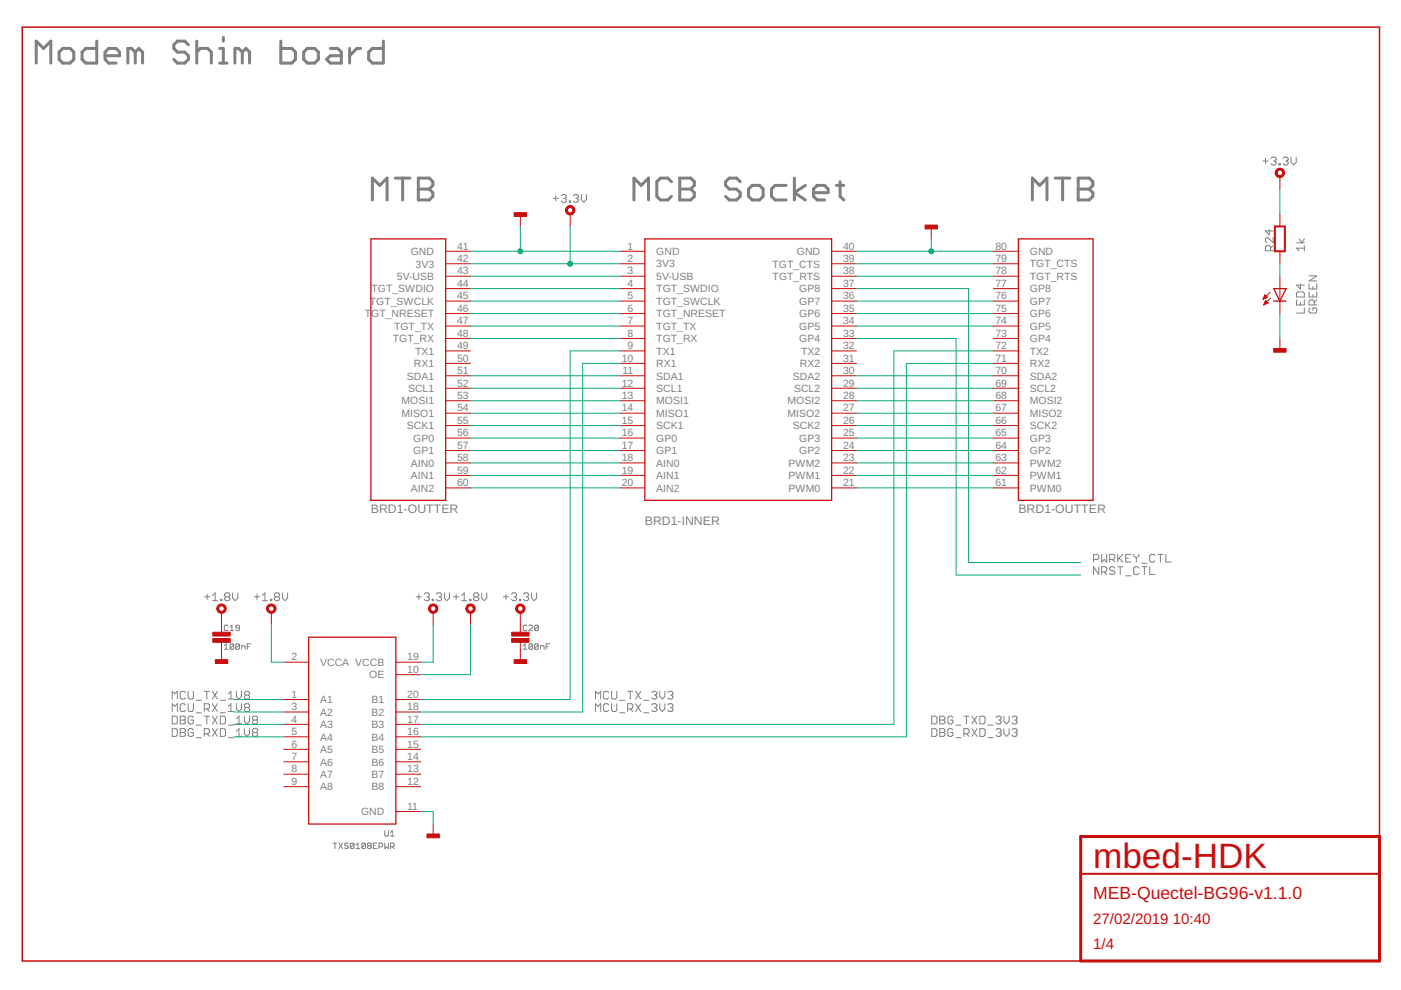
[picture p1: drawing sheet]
<svg xmlns="http://www.w3.org/2000/svg" width="297mm" height="210mm" viewBox="0 0 297 210" stroke-linecap="round" stroke-linejoin="round" font-family="sans-serif">
<g fill="none" stroke="#808080" stroke-width=".63">
<path d="M7.7 13.4v-4.7l1.5 1.6 1.6-1.6v4.7M12.5 11l.8-.7h1.6l.7 .7v1.6l-.7 .8h-1.6l-.8-.8zM20.5 8.7v4.7h-2.3l-.8-.8v-1.6l.8-.7h2.3M22.3 11.8h3.1v-.8l-.8-.7h-1.6l-.7 .7v1.6l.7 .8h1.6M28.7 11l-.8-.7h-.8v3.1M28.7 11v2.4M28.7 11l.7-.7 .8 .7v2.4M39.9 9.5l-.7-.8h-1.6l-.7 .8v.8l.7 .7h1.6l.7 .8v.8l-.7 .8h-1.6l-.7-.8M41.7 11l.8-.7h1.5l.8 .7v2.4M41.7 8.7v4.7M46.6 13.4h1.5M46.6 10.3h.7v3.1"/>
<path d="M47.3 7.9v.8M51.4 11l-.8-.7h-.8v3.1M51.4 11v2.4M51.4 11l.7-.7 .8 .7v2.4M59.5 8.7v4.7h2.4l.7-.8v-1.6l-.7-.7h-2.4M64.4 11l.8-.7h1.5l.8 .7v1.6l-.8 .8h-1.5l-.8-.8zM70 10.3h1.6l.8 .7v2.4h-2.4l-.7-.8 .7-.8h2.4M74.1 10.3v3.1M76.5 10.3h-.8l-1.6 1.5M81.3 8.7v4.7h-2.3l-.8-.8v-1.6l.8-.7h2.3M83.8 37.8h3.1M85.4 37.8v4.6"/>
<path d="M88.7 37.8h2.3l.8 .7v.8l-.8 .8 .8 .8v.7l-.8 .8h-2.3zM142.4 38.5l-.8-.7h-1.6l-.7 .7v3.1l.7 .8h1.6l.8-.8M144.1 37.8h2.4l.7 .7v.8l-.7 .8 .7 .8v.7l-.7 .8h-2.4zM157 38.5l-.8-.7h-1.6l-.8 .7v.8l.8 .8h1.6l.8 .8v.7l-.8 .8h-1.6l-.8-.8M166.7 39.3h-2.4l-.7 .8v1.5l.7 .8h2.4M168.4 37.8v4.6M170.8 39.3l-2.4 1.6 2.4 1.5M177.3 39.3h1.6M178.1 38.5v3.1l.8 .8M223.7 37.8h3.1M225.3 37.8v4.6M228.6 37.8h2.3l.8 .7v.8l-.8 .8 .8 .8v.7l-.8 .8h-2.3z"/>
<path d="M79 42.4v-4.6l1.5 1.5 1.6-1.5v4.6M88.7 40.1h2.3M134.4 42.4v-4.6l1.6 1.5 1.5-1.5v4.6M144.1 40.1h2.4M158.7 40.1l.8-.8h1.5l.8 .8v1.5l-.8 .8h-1.5l-.8-.8zM172.5 40.9h3.1v-.8l-.8-.8h-1.6l-.7 .8v1.5l.7 .8h1.6M218.9 42.4v-4.6l1.5 1.5 1.6-1.5v4.6M228.6 40.1h2.3"/>
</g>
<g fill="none" stroke="#808080" stroke-width=".21">
<path d="M267.8 34.1h1.1M268.3 33.6v1.1M269.5 33.6l.2-.3h.6l.3 .3v.3l-.3 .2M270 34.1h.3M270.3 34.1l.3 .3v.3l-.3 .3h-.6l-.2-.3M271.2 34.7h.2v.3h-.2zM272 33.6l.3-.3h.5l.3 .3v.3l-.3 .2M272.6 34.1h.2M272.8 34.1l.3 .3v.3l-.3 .3h-.5l-.3-.3M273.7 33.3v1.1l.6 .6 .5-.6v-1.1M117.3 42.1h1.1M117.8 41.5v1.1"/>
<path d="M119 41.5l.3-.2h.5l.3 .2v.3l-.3 .3M119.5 42.1h.3M119.8 42.1l.3 .2v.3l-.3 .3h-.5l-.3-.3M120.7 42.6h.3v.3h-.3zM121.5 41.5l.3-.2h.6l.2 .2v.3l-.2 .3M122.1 42.1h.3M122.4 42.1l.2 .2v.3l-.2 .3h-.6l-.3-.3M123.3 41.3v1l.5 .6 .5-.6v-1M269.1 48.7v1.1l-.8-.8h1.6M269.4 53.2v-.8l-.3-.3h-.5l-.3 .3v.8h1.6M269.9 50.4v1.1l-1.1-1.1h-.2l-.3 .3v.5l.3 .3M269.9 52.1l-.5 .5"/>
<path d="M274.9 51.5h1.6M275.4 50.7l.6 .8 .5-.8M276.5 52.6h-1.6l.5 .6M276.5 52.1v1.1M277.5 58.5h1.7l-1.7 1.1h1.7M274.9 62.1l.3-.2h1.1l.2 .2v.9h-1.6zM274.9 63.6v1.1h1.6v-1.1M275.7 60.2v1.1l-.8-.8h1.6M275.7 64.1v.6M276.5 65.3v1.1h-1.6M277.5 60.2v1.1h1.7v-1.1M277.5 61.9v1.1h1.7v-1.1"/>
<path d="M277.8 65.3l-.3 .3v.5l.3 .3h1.1l.3-.3v-.5l-.3-.3h-.5v.5M278.4 60.7v.6M278.4 62.4v.6M278.6 64.7v-.8l-.2-.3h-.6l-.3 .3v.8h1.7M279.2 63.6l-.6 .5M231.9 118.6h.8l.3-.3v-.5l-.3-.3h-.8v1.7M233.6 117.5v1.7l.5-.6 .6 .6v-1.7M235.3 118.6h.8l.3-.3v-.5l-.3-.3h-.8v1.7M235.8 118.6l.6 .6M237 117.5v1.7M237.2 118.3l.9 .9M238.1 117.5l-1.1 1.1"/>
<path d="M238.7 118.3h.5M239.8 117.5h-1.1v1.7h1.1M240.4 117.5v.3l.5 .5M240.9 118.3v.9M241.5 117.5v.3l-.6 .5M242.1 119.4h1.1M244.9 117.8l-.3-.3h-.5l-.3 .3v1.1l.3 .3h.5l.3-.3M245.5 117.5h1.1M246 117.5v1.7M247.2 117.5v1.7h1.1M43.4 126.5h1.1M43.9 126v1.1"/>
<path d="M45.1 127.4h1.1M45.1 126.3l.5-.6v1.7M46.8 127.1h.3v.3h-.3zM47.6 136.9l.4-.4v1.2M47.6 137.7h.7M47.9 126.5h.6M47.9 126.5l-.3 .3v.3l.3 .3h.6l.2-.3v-.3l-.2-.3M47.9 126.5l-.3-.2v-.3l.3-.3h.6l.2 .3v.3l-.2 .2M48.3 132.8l-.1-.3h-.4l-.2 .3v.7l.2 .2h.4l.1-.2M48.8 133.7h.8M48.8 132.9l.4-.4v1.2M49.3 125.7v1.1l.6 .6 .5-.6v-1.1"/>
<path d="M49.6 136.7v.8l-.2 .2h-.4l-.2-.2M49.6 136.7l-.2-.2h-.4l-.2 .2v.8M49.6 136.7l-.8 .8M50.8 136.7v.8l-.2 .2h-.4l-.2-.2M50.8 136.7l-.2-.2h-.4l-.2 .2v.8M50.8 133.1h-.6l-.2-.2 .2-.4h.4l.2 .3v.7l-.2 .2h-.4l-.2-.2M50.8 136.7l-.8 .8M51.2 137.7v-.8h.6l.2 .2v.6M52.4 137.1h.4M53.2 136.5h-.8v1.2M53.9 126.5h1.1M54.5 126v1.1"/>
<path d="M55.6 126.3l.6-.6v1.7M55.6 127.4h1.1M57.3 127.1h.3v.3h-.3zM58.5 126.5h.5M58.5 126.5l-.3 .3v.3l.3 .3h.5l.3-.3v-.3l-.3-.3M58.5 126.5l-.3-.2v-.3l.3-.3h.5l.3 .3v.3l-.3 .2M59.9 125.7v1.1l.5 .6 .6-.6v-1.1M88.2 126.5h1.1M88.8 126v1.1M90 126l.2-.3h.6l.2 .3v.3l-.2 .2M90.5 126.5h.3M90.8 126.5l.2 .3v.3l-.2 .3h-.6l-.2-.3"/>
<path d="M91.7 127.1h.2v.3h-.2zM92.5 126l.3-.3h.5l.3 .3v.3l-.3 .2M93 126.5h.3M93.3 126.5l.3 .3v.3l-.3 .3h-.5l-.3-.3M94.2 125.7v1.1l.5 .6 .6-.6v-1.1M96.2 126.5h1.1M96.7 126v1.1M97.9 127.4h1.1M97.9 126.3l.5-.6v1.7M99.6 127.1h.2v.3h-.2zM100.7 126.5h.5M100.7 126.5l-.3 .3v.3l.3 .3h.5l.3-.3v-.3l-.3-.3"/>
<path d="M100.7 126.5l-.3-.2v-.3l.3-.3h.5l.3 .3v.3l-.3 .2M102.1 125.7v1.1l.6 .6 .5-.6v-1.1M106.7 126.5h1.1M107.3 126v1.1M108.4 126l.3-.3h.5l.3 .3v.3l-.3 .2M109 126.5h.2M109.2 126.5l.3 .3v.3l-.3 .3h-.5l-.3-.3M110.1 127.1h.3v.3h-.3zM110.9 137.7h.8M110.9 136.9l.4-.4v1.2M111 126l.3-.3h.5l.3 .3v.3l-.3 .2M111.5 126.5h.3"/>
<path d="M111.7 132.8l-.2-.3h-.4l-.2 .3v.7l.2 .2h.4l.2-.2M111.8 126.5l.3 .3v.3l-.3 .3h-.5l-.3-.3M112.1 132.8l.2-.3h.4l.2 .3v.1l-.8 .8h.8M112.7 125.7v1.1l.5 .6 .6-.6v-1.1M112.9 136.7v.8l-.2 .2h-.4l-.2-.2M112.9 136.7l-.2-.2h-.4l-.2 .2v.8M112.9 136.7l-.8 .8M114.1 136.7v.8l-.2 .2h-.3l-.2-.2M114.1 136.7l-.2-.2h-.3l-.2 .2v.8M114.1 132.8l-.2-.3h-.3l-.2 .3v.7M114.1 132.8v.7l-.2 .2h-.3l-.2-.2M114.1 136.7l-.7 .8"/>
<path d="M114.1 132.8l-.7 .7M114.6 137.7v-.8h.5l.3 .2v.6M115.8 137.1h.4M116.6 136.5h-.8v1.2M233 120.2v1.6l-1.1-1.6v1.6M233.6 121.3h.8l.3-.3v-.6l-.3-.2h-.8v1.6M234.1 121.3l.6 .5M236.4 120.4l-.3-.2h-.6l-.2 .2v.3l.2 .3h.6l.3 .3v.2l-.3 .3h-.6l-.2-.3M237 120.2h1.1M237.5 120.2v1.6M238.7 122.1h1.1M241.5 120.4l-.3-.2h-.6l-.2 .2v1.1l.2 .3h.6l.3-.3"/>
<path d="M242.1 120.2h1.1M242.6 120.2v1.6M243.8 120.2v1.6h1.1M36.5 148.2v-1.6l.5 .5 .6-.5v1.6M36.5 150.9v-1.7l.5 .6 .6-.6v1.7M36.5 151.8h.8l.3 .3v1.1l-.3 .3h-.8zM36.5 154.5h.8l.3 .3v1.1l-.3 .2h-.8zM38.2 151.8h.8l.3 .3v.3l-.3 .3 .3 .3v.2l-.3 .3h-.8zM38.2 154.5h.8l.3 .3v.2l-.3 .3 .3 .3v.3l-.3 .2h-.8zM38.2 152.7h.8M38.2 155.3h.8M39.3 146.9l-.3-.3h-.5l-.3 .3v1l.3 .3h.5l.3-.3"/>
<path d="M39.3 149.5l-.3-.3h-.5l-.3 .3v1.1l.3 .3h.5l.3-.3M39.9 146.6v1.3l.3 .3h.5l.3-.3v-1.3M39.9 149.2v1.4l.3 .3h.5l.3-.3v-1.4M41 152.1l-.3-.3h-.5l-.3 .3v1.1l.3 .3h.5l.3-.3v-.5h-.6M41 154.8l-.3-.3h-.5l-.3 .3v1.1l.3 .2h.5l.3-.2v-.6h-.6M41.6 148.5h1.1M41.6 151.1h1.1M41.6 153.8h1.1M41.6 156.4h1.1M43.3 146.6h1.1M43.3 150.3h.8l.3-.3v-.5l-.3-.3h-.8v1.7M43.3 155.6h.8l.3-.3v-.5l-.3-.3h-.8v1.6"/>
<path d="M43.3 151.8h1.1M43.9 146.6v1.6M43.9 151.8v1.7M43.9 150.3l.5 .6M43.9 155.6l.5 .5M45 146.6l1.1 1.6M45 149.2l1.1 1.7M45 151.8l1.1 1.7M45 154.5l1.1 1.6M46.1 146.6l-1.1 1.6M46.1 149.2l-1.1 1.7M46.1 151.8l-1.1 1.7"/>
<path d="M46.1 154.5l-1.1 1.6M46.7 148.5h1.1M46.7 151.1h1.1M46.7 151.8h.8l.3 .3v1.1l-.3 .3h-.8zM46.7 154.5h.8l.3 .3v1.1l-.3 .2h-.8zM48.4 148.2h1.1M48.4 150.9h1.1M48.4 147.1l.6-.5v1.6M48.4 149.8l.6-.6v1.7M48.4 153.8h1.1M48.4 156.4h1.1M50.1 146.6v1.1l.6 .5 .5-.5v-1.1"/>
<path d="M50.1 149.2v1.1l.6 .6 .5-.6v-1.1M50.1 153.5h1.1M50.1 152.4l.6-.6v1.7M50.1 155l.6-.5v1.6M50.1 156.1h1.1M51.8 151.8v1.2l.6 .5 .5-.5v-1.2M51.8 154.5v1.1l.6 .5 .5-.5v-1.1M52.1 150l-.3-.2v-.3l.3-.3h.5l.3 .3v.3l-.3 .2M52.1 147.4l-.3-.3v-.2l.3-.3h.5l.3 .3v.2l-.3 .3M52.1 147.4l-.3 .3v.2l.3 .3h.5l.3-.3v-.2l-.3-.3M52.1 147.4h.5M52.1 150l-.3 .3v.3l.3 .3h.5l.3-.3v-.3l-.3-.3"/>
<path d="M52.1 150h.5M53.8 152.7l-.3-.3v-.3l.3-.3h.5l.3 .3v.3l-.3 .3M53.8 155.3l-.3-.3v-.2l.3-.3h.5l.3 .3v.2l-.3 .3M53.8 152.7l-.3 .3v.2l.3 .3h.5l.3-.3v-.2l-.3-.3M53.8 152.7h.5M53.8 155.3l-.3 .3v.3l.3 .2h.5l.3-.2v-.3l-.3-.3M53.8 155.3h.5M126.3 148.2v-1.6l.5 .5 .6-.5v1.6M126.3 150.9v-1.7l.5 .6 .6-.6v1.7M129.1 146.9l-.3-.3h-.6l-.2 .3v1l.2 .3h.6l.3-.3M129.1 149.5l-.3-.3h-.6l-.2 .3v1.1l.2 .3h.6l.3-.3M129.7 146.6v1.3l.2 .3h.6l.3-.3v-1.3"/>
<path d="M129.7 149.2v1.4l.2 .3h.6l.3-.3v-1.4M131.4 148.5h1.1M131.4 151.1h1.1M133.1 146.6h1.1M133.1 150.3h.8l.3-.3v-.5l-.3-.3h-.8v1.7M133.6 146.6v1.6M133.6 150.3l.6 .6M134.8 146.6l1.1 1.6M134.8 149.2l1.1 1.7M135.9 146.6l-1.1 1.6M135.9 149.2l-1.1 1.7M136.5 148.5h1.1"/>
<path d="M136.5 151.1h1.1M138.2 146.9l.3-.3h.5l.3 .3v.2l-.3 .3M138.2 149.5l.3-.3h.5l.3 .3v.3l-.3 .2M138.7 147.4h.3M138.7 150h.3M139 147.4l.3 .3v.2l-.3 .3h-.5l-.3-.3M139 150l.3 .3v.3l-.3 .3h-.5l-.3-.3M139.9 146.6v1.1l.5 .5 .6-.5v-1.1M139.9 149.2v1.1l.5 .6 .6-.6v-1.1M141.6 146.9l.3-.3h.5l.3 .3v.2l-.3 .3M141.6 149.5l.3-.3h.5l.3 .3v.3l-.3 .2M142.1 147.4h.3"/>
<path d="M142.1 150h.3M142.4 147.4l.3 .3v.2l-.3 .3h-.5l-.3-.3M142.4 150l.3 .3v.3l-.3 .3h-.5l-.3-.3M197.5 151.8h.9l.2 .3v1.1l-.2 .3h-.9zM197.5 154.5h.9l.2 .3v1.1l-.2 .2h-.9zM199.2 151.8h.9l.2 .3v.3l-.2 .3 .2 .3v.2l-.2 .3h-.9zM199.2 152.7h.9M199.2 154.5h.9l.2 .3v.2l-.2 .3 .2 .3v.3l-.2 .2h-.9zM199.2 155.3h.9M202 152.1l-.2-.3h-.6l-.2 .3v1.1l.2 .3h.6l.2-.3v-.5h-.5M202 154.8l-.2-.3h-.6l-.2 .3v1.1l.2 .2h.6l.2-.2v-.6h-.5M202.6 153.8h1.2"/>
<path d="M202.6 156.4h1.2M204.4 151.8h1M204.4 155.6h.8l.2-.3v-.5l-.2-.3h-.8v1.6M204.9 151.8v1.7M204.9 155.6l.5 .5M206.1 151.8l1.1 1.7M206.1 154.5l1.1 1.6M207.2 151.8l-1.1 1.7M207.2 154.5l-1.1 1.6M207.8 151.8h.8l.3 .3v1.1l-.3 .3h-.8zM207.8 154.5h.8l.3 .3v1.1l-.3 .2h-.8zM209.5 153.8h1"/>
<path d="M209.5 156.4h1M211.2 152.1l.2-.3h.6l.3 .3v.3l-.3 .3M211.2 154.8l.2-.3h.6l.3 .3v.2l-.3 .3M211.7 152.7h.3M211.7 155.3h.3M212 152.7l.3 .3v.2l-.3 .3h-.6l-.2-.3M212 155.3l.3 .3v.3l-.3 .2h-.6l-.2-.2M212.9 151.8v1.2l.5 .5 .6-.5v-1.2M212.9 154.5v1.1l.5 .5 .6-.5v-1.1M214.6 152.1l.2-.3h.6l.2 .3v.3l-.2 .3M214.6 154.8l.2-.3h.6l.2 .3v.2l-.2 .3M215.1 152.7h.3"/>
<path d="M215.1 155.3h.3M215.4 152.7l.2 .3v.2l-.2 .3h-.6l-.2-.3M215.4 155.3l.2 .3v.3l-.2 .2h-.6l-.2-.2M70.6 178.8h.8M71 178.8v1.1M71.8 178.8l.8 1.1M72.6 178.8l-.8 1.1M73.8 178.9l-.2-.1h-.3l-.2 .1 .2 .4h.3l.2 .2-.2 .4h-.3l-.2-.2M75.1 178.9l-.2-.1h-.4l-.2 .1v.8M75.1 178.9v.8l-.2 .2h-.4l-.2-.2M75.1 178.9l-.8 .8M75.5 179.9h.8"/>
<path d="M75.5 179.1l.4-.3v1.1M77.5 178.9l-.2-.1h-.4l-.2 .1v.8M77.5 178.9v.8l-.2 .2h-.4l-.2-.2M77.5 178.9l-.8 .8M78.1 179.3l-.2-.2 .2-.3h.4l.2 .1-.2 .4M78.1 179.3h.4M78.1 179.3l-.2 .2 .2 .4h.4l.2-.2-.2-.4M79.1 179.3h.4M79.9 178.8h-.8v1.1h.8M80.3 179.5h.6l.2-.2v-.4l-.2-.1h-.6v1.1M81.6 176.1v1l.2 .2h.3l.2-.2v-1M81.6 178.8v1.1l.4-.4 .3 .4v-1.1"/>
<path d="M82.8 179.5h.6l.2-.2v-.4l-.2-.1h-.6v1.1M82.8 177.3h.8M82.8 176.5l.4-.4v1.2M83.2 179.5l.4 .4"/>
</g>
<path d="M292.5 177.4v-171.6h-287.8v198h224.4" fill="none" stroke="#c90d0c" stroke-width=".32"/>
<path d="M229.1 177.4h63.4v26.4h-63.4z" fill="none" stroke="#c90d0c" stroke-width=".63"/>
<path d="M270.3 48h2.1v5.3h-2.1zM229.1 185.3h63.4" fill="none" stroke="#c90d0c" stroke-width=".42"/>
<path d="M78.6 50.7h15.9v55.4h-15.9zM136.7 50.7h39.6v55.4h-39.6zM215.9 50.7h15.9v55.4h-15.9zM270 61.2h2.7l-1.3 2.6zM270 63.8h2.7M65.4 135.1h18.5v39.6h-18.5z" fill="none" stroke="#c90d0c" stroke-width=".28"/>
<g fill="none" stroke="#c90d0c" stroke-width=".21">
<path d="M271.4 37.4v2.7M94.5 53.3h5.3M94.5 55.9h5.3M94.5 58.6h5.3M110.3 45.4v2.6M120.9 45.4v2.6M131.4 53.3h5.3M131.4 55.9h5.3M131.4 58.6h5.3M176.3 53.3h5.3M176.3 55.9h5.3M176.3 58.6h5.3"/>
<path d="M197.4 48v2.7M210.7 53.3h5.2M210.7 55.9h5.2M210.7 58.6h5.2M271.4 45.4v2.6M271.4 53.3v2.6M271.4 58.6v7.9M94.5 61.2h5.3M94.5 63.8h5.3M94.5 66.5h5.3M94.5 69.1h5.3M94.5 71.8h5.3"/>
<path d="M94.5 74.4h5.3M94.5 77h5.3M94.5 79.7h5.3M131.4 61.2h5.3M131.4 63.8h5.3M131.4 66.5h5.3M131.4 69.1h5.3M131.4 71.8h5.3M131.4 74.4h5.3M131.4 77h5.3M131.4 79.7h5.3M176.3 61.2h5.3"/>
<path d="M176.3 63.8h5.3M176.3 66.5h5.3M176.3 69.1h5.3M176.3 71.8h5.3M176.3 74.4h5.3M176.3 77h5.3M176.3 79.7h5.3M210.7 61.2h5.2M210.7 63.8h5.2M210.7 66.5h5.2M210.7 69.1h5.2M210.7 71.8h5.2"/>
<path d="M210.7 74.4h5.2M210.7 77h5.2M210.7 79.7h5.2M267.8 63.4h.1M267.9 63.3h.2M267.9 63.2h.5M267.9 64.6h.2M268 63.1h.7M268 62.9h.6M268 64.5h.4M268.1 62.8h.4M268.1 64.3h.6"/>
<path d="M268.1 64.2h.7M268.1 62.7h.3M268.2 62.5h.1M268.2 64.1h.5M268.2 62.5l-.4 .9M268.2 62.5l.5 .6M268.2 63.9h.4M268.3 63.8h.1M268.3 63.7l.6 .5-1 .4zM268.7 63.1l-.9 .3M269.3 62l-1.5 1.4M269.4 63.2l-1.5 1.4"/>
<path d="M271.4 71.8v2.6M94.5 82.3h5.3M94.5 85h5.3M94.5 87.6h5.3M94.5 90.2h5.3M94.5 92.9h5.3M94.5 95.5h5.3M94.5 98.1h5.3M131.4 82.3h5.3M131.4 85h5.3M131.4 87.6h5.3M131.4 90.2h5.3"/>
<path d="M131.4 92.9h5.3M131.4 95.5h5.3M131.4 98.1h5.3M176.3 82.3h5.3M176.3 85h5.3M176.3 87.6h5.3M176.3 90.2h5.3M176.3 92.9h5.3M176.3 95.5h5.3M176.3 98.1h5.3M210.7 82.3h5.2M210.7 85h5.2"/>
<path d="M210.7 87.6h5.2M210.7 90.2h5.2M210.7 92.9h5.2M210.7 95.5h5.2M210.7 98.1h5.2M94.5 100.8h5.3M94.5 103.4h5.3M131.4 100.8h5.3M131.4 103.4h5.3M176.3 100.8h5.3M176.3 103.4h5.3M210.7 100.8h5.2"/>
<path d="M210.7 103.4h5.2M47 129.8v4.3M47 136.2v4.2M57.5 129.8v2.7M91.8 129.8v2.7M99.8 129.8v2.7M110.3 129.8v4.3M110.3 136.2v4.2M60.2 148.3h5.2M60.2 151h5.2M60.2 153.6h5.2M60.2 156.2h5.2"/>
<path d="M60.2 158.9h5.2M60.2 140.4h5.2M83.9 148.3h5.3M83.9 151h5.3M83.9 153.6h5.3M83.9 156.2h5.3M83.9 158.9h5.3M83.9 140.4h5.3M83.9 143h5.3M60.2 161.5h5.2M60.2 164.1h5.2M60.2 166.8h5.2"/>
<path d="M83.9 161.5h5.3M83.9 164.1h5.3M83.9 166.8h5.3M83.9 172.1h5.3M91.8 174.7v2.7"/>
</g>
<g fill="#c90d0c" stroke="#c90d0c" stroke-width=".21">
<path d="M120.3 43.8a1 1 0 0 1 1.5 .3 1 1 0 0 1-.7 1.4 1 1 0 0 1-1.2-.9h.4a.58 .58 0 0 1 .8-.6 .58 .58 0 0 1 .2 .9 .58 .58 0 0 1-1-.2v-.1h-.4z" fill-rule="evenodd"/>
<path d="M56.7 128.5a1.01 1.01 0 0 1 1.6 0 1.01 1.01 0 0 1-.5 1.5 1.01 1.01 0 0 1-1.3-.9h.4a.59 .59 0 0 1 .9-.6 .59 .59 0 0 1 .1 1 .59 .59 0 0 1-.9-.3l-.1-.1h-.4z" fill-rule="evenodd"/>
<path d="M91.2 128.2a1 1 0 0 1 1.6 .4 1 1 0 0 1-.7 1.4 1 1 0 0 1-1.3-.9h.5a.58 .58 0 0 1 .8-.6 .58 .58 0 0 1 .1 1 .58 .58 0 0 1-.9-.3v-.1h-.5z" fill-rule="evenodd"/>
<path d="M46.1 128.5a1.01 1.01 0 0 1 1.7 0 1.01 1.01 0 0 1-.5 1.5 1.01 1.01 0 0 1-1.3-.9h.4a.58 .58 0 0 1 .7-.7 .58 .58 0 0 1 .3 1 .58 .58 0 0 1-1-.2v-.1h-.4z" fill-rule="evenodd"/>
<path d="M109.7 128.2a1 1 0 0 1 1.5 .4 1 1 0 0 1-.6 1.4 1 1 0 0 1-1.3-.9h.4a.58 .58 0 0 1 .9-.6 .58 .58 0 0 1 .1 1 .58 .58 0 0 1-.9-.3l-.1-.1h-.4z" fill-rule="evenodd"/>
<path d="M270.8 35.8a1 1 0 0 1 1.5 .4 1 1 0 0 1-.7 1.4 1 1 0 0 1-1.2-.9h.4a.58 .58 0 0 1 .8-.5 .58 .58 0 0 1 .1 .9 .58 .58 0 0 1-.9-.3v-.1h-.4z" fill-rule="evenodd"/>
<path d="M99.2 128.2a1 1 0 0 1 1.5 .4 1 1 0 0 1-.7 1.4 1 1 0 0 1-1.2-.9h.4a.58 .58 0 0 1 .8-.6 .58 .58 0 0 1 .1 1 .58 .58 0 0 1-.9-.3v-.1h-.4z" fill-rule="evenodd"/>
</g>
<g fill="#c90d0c" stroke="#c90d0c" stroke-width=".21">
<path d="M109 45.1h2.6v.8h-2.6z"/>
<path d="M90.5 176.8h2.7v.8h-2.7z"/>
<path d="M45.7 139.9h2.6v.8h-2.6z"/>
<path d="M109 139.9h2.6v.8h-2.6z"/>
<path d="M45.1 134h3.7v.9h-3.7z"/>
<path d="M45.1 135.4h3.7v.8h-3.7z"/>
<path d="M108.5 134h3.7v.9h-3.7z"/>
<path d="M108.5 135.4h3.7v.8h-3.7z"/>
<path d="M270 73.9h2.7v.8h-2.7z"/>
<path d="M196.1 47.7h2.7v.8h-2.7z"/>
</g>
<g fill="none" stroke="#0dab76" stroke-width=".21">
<path d="M99.8 55.9h31.6M99.8 58.6h31.6M99.8 53.3h31.6M110.3 48v5.3M120.9 48v7.9M181.6 55.9h29.1M181.6 58.6h29.1M181.6 53.3h29.1M197.4 50.7v2.6M271.4 40.1v5.3M271.4 55.9v2.7M99.8 63.8h31.6"/>
<path d="M99.8 66.5h31.6M99.8 69.1h31.6M99.8 79.7h31.6M99.8 61.2h31.6M99.8 71.8h31.6M131.4 74.4h-10.5v73.9h-31.7M131.4 77h-7.9v74h-34.3M181.6 63.8h29.1M181.6 66.5h29.1M181.6 69.1h29.1M181.6 79.7h29.1M181.6 61.2h23.8v58.1h23.7"/>
<path d="M181.6 71.8h21.1v50.1h26.4M210.7 74.4h-21.2v79.2h-100.3M210.7 77h-18.5v79.2h-103M271.4 66.5v5.3M99.8 82.3h31.6M99.8 85h31.6M99.8 87.6h31.6M99.8 90.2h31.6M99.8 92.9h31.6M99.8 95.5h31.6M99.8 98.1h31.6M181.6 82.3h29.1"/>
<path d="M181.6 85h29.1M181.6 87.6h29.1M181.6 90.2h29.1M181.6 92.9h29.1M181.6 95.5h29.1M181.6 98.1h29.1M99.8 100.8h31.6M99.8 103.4h31.6M181.6 100.8h29.1M181.6 103.4h29.1M57.5 132.5v7.9h2.7M91.8 132.5v7.9h-2.6"/>
<path d="M99.8 132.5v10.5h-10.6M49.6 148.3h10.6M49.6 151h10.6M49.6 153.6h10.6M49.6 156.2h10.6M89.2 172.1h2.6v2.6"/>
</g>
<g fill="#0dab76" stroke="#0dab76" stroke-width=".21">
<circle cx="120.9" cy="55.9" r=".53"/>
<circle cx="110.3" cy="53.3" r=".53"/>
<circle cx="197.4" cy="53.3" r=".53"/>
</g>
<text font-size="7.5" fill="#c90d0c" x="231.8" y="184">mbed-HDK</text>
<text font-size="3.7" fill="#c90d0c" x="231.8" y="190.6">MEB-Quectel-BG96-v1.1.0</text>
<g font-size="3.2" fill="#c90d0c">
<text x="231.8" y="195.8">27/02/2019</text>
<text x="248.7" y="195.8">10:40</text>
<text x="231.8" y="201.1">1/4</text>
</g>
<g font-size="2.6" fill="#808080">
<text x="78.6" y="108.7">BRD1-OUTTER</text>
<text x="136.7" y="111.4">BRD1-INNER</text>
<text x="215.9" y="108.7">BRD1-OUTTER</text>
</g>
<g font-size="2.2" fill="#808080">
<text x="96.9" y="52.9">41</text>
<text x="133.1" y="52.9">1</text>
<text x="178.8" y="52.9">40</text>
<text x="211" y="52.9">80</text>
<text x="84.2" y="59.4">5V-USB</text>
<text x="87.1" y="54.1">GND</text>
<text x="88.1" y="56.7">3V3</text>
<text x="96.9" y="55.6">42</text>
<text x="96.9" y="58.2">43</text>
<text x="133.1" y="55.6">2</text>
<text x="133.1" y="58.2">3</text>
<text x="139.2" y="54.1">GND</text>
<text x="139.2" y="56.7">3V3</text>
<text x="139.2" y="59.4">5V-USB</text>
<text x="163.8" y="56.7">TGT_CTS</text>
<text x="163.8" y="59.4">TGT_RTS</text>
<text x="168.9" y="54.1">GND</text>
<text x="178.8" y="55.6">39</text>
<text x="178.8" y="58.2">38</text>
<text x="211" y="55.6">79</text>
<text x="211" y="58.2">78</text>
<text x="218.4" y="54.1">GND</text>
<text x="218.4" y="56.7">TGT_CTS</text>
<text x="218.4" y="59.4">TGT_RTS</text>
<text x="78.4" y="64.6">TGT_SWCLK</text>
<text x="78.8" y="62">TGT_SWDIO</text>
<text x="96.9" y="60.8">44</text>
<text x="96.9" y="63.5">45</text>
<text x="133.1" y="60.8">4</text>
<text x="133.1" y="63.5">5</text>
<text x="139.2" y="62">TGT_SWDIO</text>
<text x="139.2" y="64.6">TGT_SWCLK</text>
<text x="169.4" y="62">GP8</text>
<text x="169.4" y="64.6">GP7</text>
<text x="178.8" y="60.8">37</text>
<text x="178.8" y="63.5">36</text>
<text x="211" y="60.8">77</text>
<text x="211" y="63.5">76</text>
<text x="218.4" y="62">GP8</text>
<text x="218.4" y="64.6">GP7</text>
<text x="77.4" y="67.3">T</text>
<text x="78.7" y="67.3">GT_NRESET</text>
<text x="83.5" y="69.9">TGT_TX</text>
<text x="96.9" y="66.1">46</text>
<text x="96.9" y="68.8">47</text>
<text x="96.9" y="71.4">48</text>
<text x="133.1" y="66.1">6</text>
<text x="133.1" y="68.8">7</text>
<text x="133.1" y="71.4">8</text>
<text x="139.2" y="67.3">TGT_NRESET</text>
<text x="139.2" y="69.9">TGT_TX</text>
<text x="169.4" y="67.3">GP6</text>
<text x="169.4" y="69.9">GP5</text>
<text x="178.8" y="66.1">35</text>
<text x="178.8" y="68.8">34</text>
<text x="178.8" y="71.4">33</text>
<text x="211" y="66.1">75</text>
<text x="211" y="68.8">74</text>
<text x="211" y="71.4">73</text>
<text x="218.4" y="67.3">GP6</text>
<text x="218.4" y="69.9">GP5</text>
<text x="83.3" y="72.6">TGT_RX</text>
<text x="87.7" y="77.8">RX1</text>
<text x="88" y="75.2">TX1</text>
<text x="96.9" y="74">49</text>
<text x="96.9" y="76.7">50</text>
<text x="131.8" y="76.7">10</text>
<text x="133.1" y="74">9</text>
<text x="139.2" y="72.6">TGT_RX</text>
<text x="139.2" y="75.2">TX1</text>
<text x="139.2" y="77.8">RX1</text>
<text x="169.4" y="72.6">GP4</text>
<text x="169.6" y="77.8">RX2</text>
<text x="169.8" y="75.2">TX2</text>
<text x="178.8" y="74">32</text>
<text x="178.8" y="76.7">31</text>
<text x="211" y="74">72</text>
<text x="211" y="76.7">71</text>
<text x="218.4" y="72.6">GP4</text>
<text x="218.4" y="75.2">TX2</text>
<text x="218.4" y="77.8">RX2</text>
<text x="86.3" y="80.5">SDA1</text>
<text x="86.5" y="83.1">SCL1</text>
<text x="96.9" y="79.3">51</text>
<text x="96.9" y="82">52</text>
<text x="131.8" y="82">12</text>
<text x="132" y="79.3">11</text>
<text x="139.2" y="80.5">SDA1</text>
<text x="139.2" y="83.1">SCL1</text>
<text x="168.1" y="80.5">SDA2</text>
<text x="168.3" y="83.1">SCL2</text>
<text x="178.8" y="79.3">30</text>
<text x="178.8" y="82">29</text>
<text x="211" y="79.3">70</text>
<text x="211" y="82">69</text>
<text x="218.4" y="80.5">SDA2</text>
<text x="218.4" y="83.1">SCL2</text>
<text x="85.2" y="85.8">MOSI1</text>
<text x="85.2" y="88.4">MISO1</text>
<text x="96.9" y="84.6">53</text>
<text x="96.9" y="87.2">54</text>
<text x="96.9" y="89.9">55</text>
<text x="131.8" y="84.6">13</text>
<text x="131.8" y="87.2">14</text>
<text x="131.8" y="89.9">15</text>
<text x="139.2" y="85.8">MOSI1</text>
<text x="139.2" y="88.4">MISO1</text>
<text x="167" y="85.8">MOSI2</text>
<text x="167" y="88.4">MISO2</text>
<text x="178.8" y="84.6">28</text>
<text x="178.8" y="87.2">27</text>
<text x="178.8" y="89.9">26</text>
<text x="211" y="84.6">68</text>
<text x="211" y="87.2">67</text>
<text x="211" y="89.9">66</text>
<text x="218.4" y="85.8">MOSI2</text>
<text x="218.4" y="88.4">MISO2</text>
<text x="86.3" y="91">SCK1</text>
<text x="87.6" y="93.7">GP0</text>
<text x="96.9" y="92.5">56</text>
<text x="96.9" y="95.1">57</text>
<text x="131.8" y="92.5">16</text>
<text x="131.8" y="95.1">17</text>
<text x="139.2" y="91">SCK1</text>
<text x="139.2" y="93.7">GP0</text>
<text x="168.1" y="91">SCK2</text>
<text x="169.4" y="93.7">GP3</text>
<text x="178.8" y="92.5">25</text>
<text x="178.8" y="95.1">24</text>
<text x="211" y="92.5">65</text>
<text x="211" y="95.1">64</text>
<text x="218.4" y="91">SCK2</text>
<text x="218.4" y="93.7">GP3</text>
<text x="87.1" y="99">AIN0</text>
<text x="87.1" y="101.6">AIN1</text>
<text x="87.6" y="96.3">GP1</text>
<text x="96.9" y="97.8">58</text>
<text x="96.9" y="100.4">59</text>
<text x="131.8" y="97.8">18</text>
<text x="131.8" y="100.4">19</text>
<text x="139.2" y="96.3">GP1</text>
<text x="139.2" y="99">AIN0</text>
<text x="139.2" y="101.6">AIN1</text>
<text x="167.2" y="99">PWM2</text>
<text x="167.2" y="101.6">PWM1</text>
<text x="169.4" y="96.3">GP2</text>
<text x="178.8" y="97.8">23</text>
<text x="178.8" y="100.4">22</text>
<text x="211" y="97.8">63</text>
<text x="211" y="100.4">62</text>
<text x="218.4" y="96.3">GP2</text>
<text x="218.4" y="99">PWM2</text>
<text x="218.4" y="101.6">PWM1</text>
<text x="87.1" y="104.2">AIN2</text>
<text x="96.9" y="103.1">60</text>
<text x="131.8" y="103.1">20</text>
<text x="139.2" y="104.2">AIN2</text>
<text x="167.2" y="104.2">PWM0</text>
<text x="178.8" y="103.1">21</text>
<text x="211" y="103.1">61</text>
<text x="218.4" y="104.2">PWM0</text>
<text x="61.8" y="140">2</text>
<text x="67.9" y="141.2">VCCA VCCB</text>
<text x="78.3" y="143.8">OE</text>
<text x="86.3" y="140">19</text>
<text x="86.3" y="142.7">10</text>
<text x="61.8" y="147.9">1</text>
<text x="67.9" y="149.1">A1</text>
<text x="78.8" y="149.1">B1</text>
<text x="86.3" y="147.9">20</text>
<text x="61.8" y="150.6">3</text>
<text x="61.8" y="153.2">4</text>
<text x="61.8" y="155.9">5</text>
<text x="67.9" y="151.8">A2</text>
<text x="67.9" y="154.4">A3</text>
<text x="78.8" y="151.7">B2</text>
<text x="78.8" y="154.4">B3</text>
<text x="86.3" y="150.6">18</text>
<text x="86.3" y="153.2">17</text>
<text x="86.3" y="155.9">16</text>
<text x="61.8" y="158.5">6</text>
<text x="61.8" y="161.1">7</text>
<text x="67.9" y="157">A4</text>
<text x="67.9" y="159.7">A5</text>
<text x="78.8" y="157">B4</text>
<text x="78.8" y="159.7">B5</text>
<text x="86.3" y="158.5">15</text>
<text x="86.3" y="161.1">14</text>
<text x="61.8" y="163.8">8</text>
<text x="61.8" y="166.4">9</text>
<text x="67.9" y="162.3">A6</text>
<text x="67.9" y="164.9">A7</text>
<text x="67.9" y="167.6">A8</text>
<text x="78.8" y="162.3">B6</text>
<text x="78.8" y="164.9">B7</text>
<text x="78.8" y="167.6">B8</text>
<text x="86.3" y="163.8">13</text>
<text x="86.3" y="166.4">12</text>
<text x="76.5" y="172.9">GND</text>
<text x="86.3" y="171.7">11</text>
</g>
</svg>
